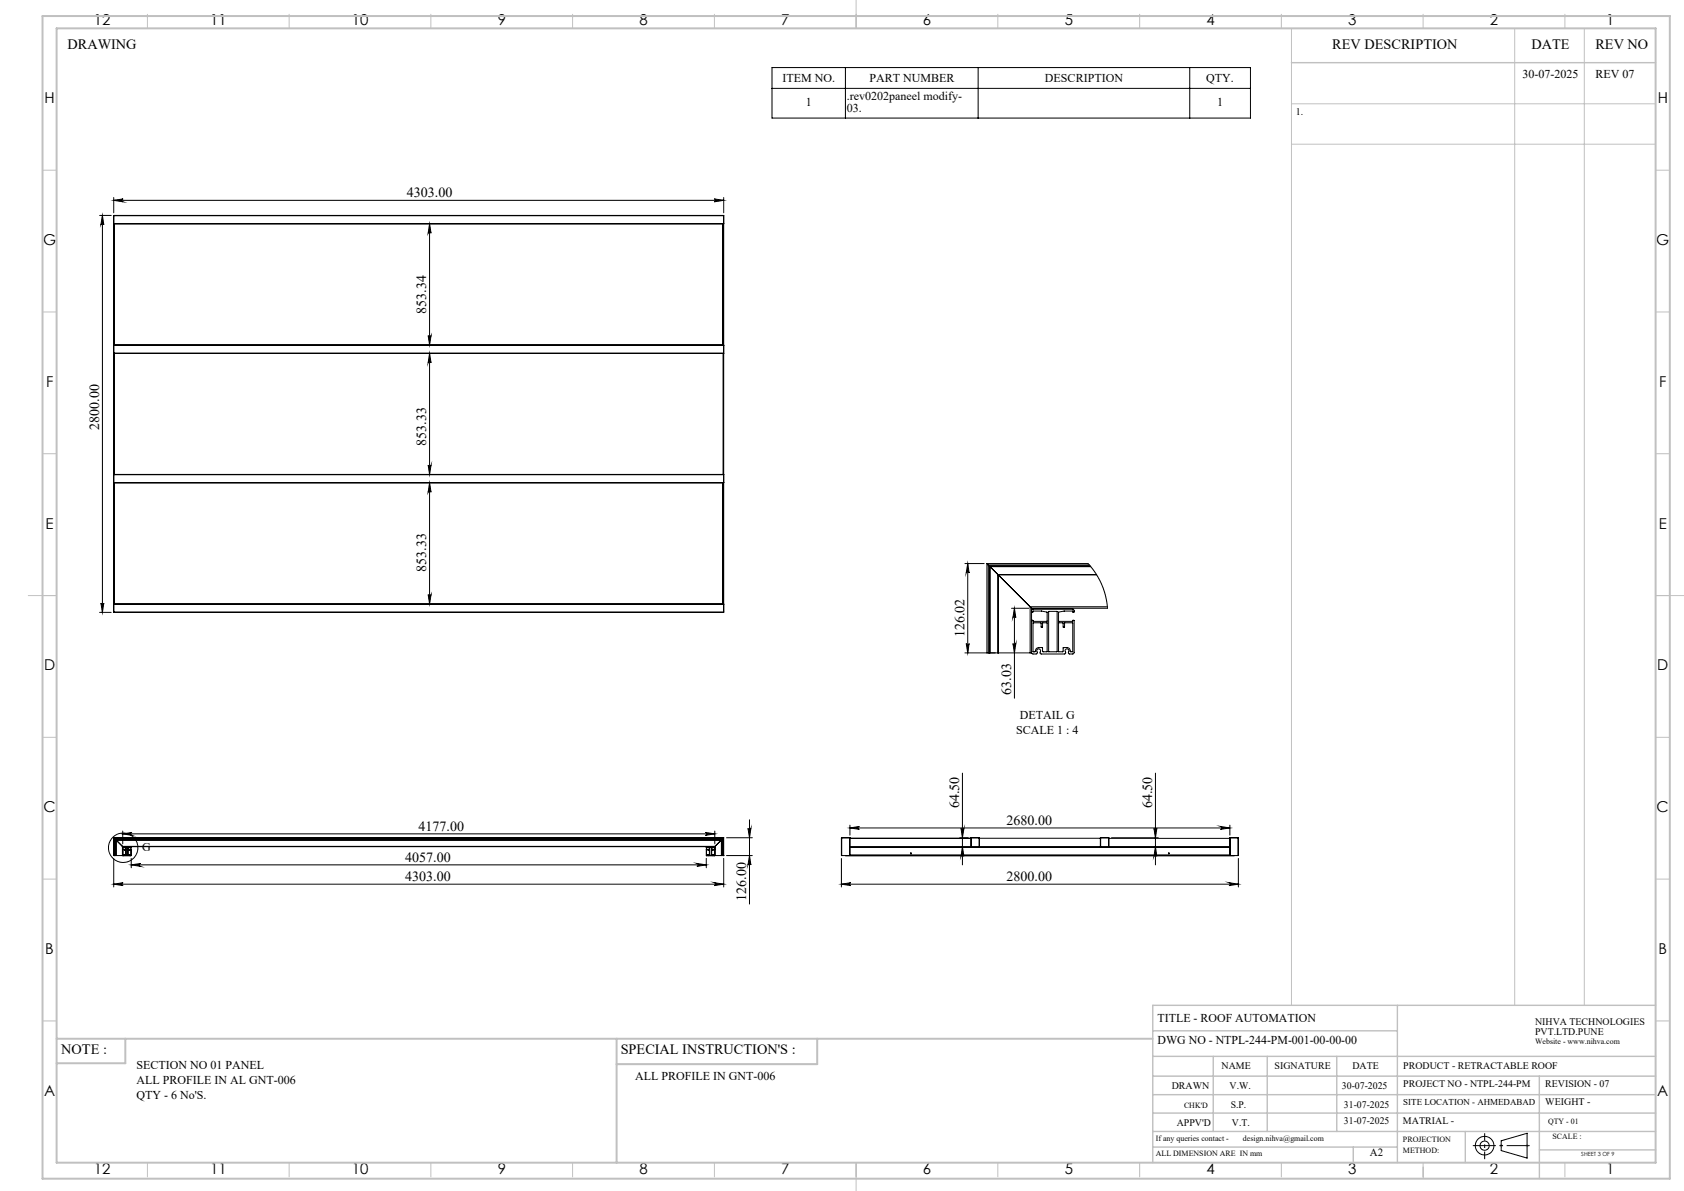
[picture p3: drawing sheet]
<svg xmlns="http://www.w3.org/2000/svg" width="594mm" height="420mm" viewBox="0 0 594 420" stroke-linecap="round" stroke-linejoin="round" font-family="sans-serif">
<g fill="none" stroke="#000" stroke-width=".35">
<path d="M272.3 23.8h168.8v17.8h-168.8zM272.3 31.2h168.8M298.2 23.8v17.8M345 23.8v17.8M419.7 23.8v17.8M35.1 76h4.1M36.1 76v140M36.1 76l.5 3.3a.51 .51 0 0 0-.5-.5 .51 .51 0 0 0-.5 .5zM40.1 78.9l.1 .1M40.1 76.1v2.8M40.1 76.1h215.2M40.1 78.9h215.2"/>
<path d="M40.1 69.7v5.4M40.1 70.6h215.2M40.1 70.6l3.3-.5a.51 .51 0 0 0-.5 .6 .51 .51 0 0 0 .5 .5zM40.2 79v134M40.2 76l215.1 .1M40.2 76l-.1 .1M40.2 79v42.6M40.2 79h215M40.3 79v42.6M151.5 79l.5 3.3a.51 .51 0 0 0-.5-.5 .51 .51 0 0 0-.5 .5zM151.5 79v42.6M252 70.1l3.3 .5-3.3 .6a.51 .51 0 0 0 .5-.5 .51 .51 0 0 0-.5-.6z"/>
<path d="M255.1 79v42.6M255.2 79v134M255.2 79v42.6M255.3 78.9l-.1 .1M255.3 76.1v2.8M255.3 69.7v5.4M151 118.3a.51 .51 0 0 0 .5 .5 .51 .51 0 0 0 .5-.5l-.5 3.3zM40.2 121.6l215.1 .1M40.2 124.6v42.7M40.2 121.6h215M40.2 124.6h215M40.3 124.6v42.7"/>
<path d="M151.5 124.6v42.7M151.5 124.6l.5 3.3a.51 .51 0 0 0-.5-.5 .51 .51 0 0 0-.5 .5zM255.1 124.6v42.7M255.2 121.6l.1 .1M255.2 124.6v42.7M255.3 124.5l-.1 .1M255.3 124.5l-215.1 .1M40.1 170.2l.1 .1M40.1 170.2h215.2M40.2 167.3l-.1 .1M40.2 170.3v42.7M40.2 167.3h215"/>
<path d="M40.2 170.3h215M40.3 170.3v42.7M151 164a.51 .51 0 0 0 .5 .5 .51 .51 0 0 0 .5-.5l-.5 3.3zM151.5 170.3l.5 3.3a.51 .51 0 0 0-.5-.5 .51 .51 0 0 0-.5 .5zM151.5 170.3v42.7M255.1 170.3v42.7M255.2 167.3l-215.1 .1M255.2 170.3v42.7M255.3 170.2l-.1 .1M340.4 198.7h6.7M341.3 198.7v31.5M341.3 198.7l.5 3.4a.51 .51 0 0 0-.5-.5 .51 .51 0 0 0-.5 .5z"/>
<path d="M348.1 198.7h35.7l3 3.9 1.8 3.5 1.5 4.6 .6 3.8h-26.8M348.1 198.7v31.5h.5v-31M348.1 198.7l.5 .5M348.6 199.2l.4 .5M348.6 199.2h35.6M349 199.7l.1 30.5M349 199.7h.1M349 199.7h35.6M349.1 199.7l.1 .1M349.1 199.7v30.5M349.1 199.7h35.6M349.2 199.8l-.1 30.4"/>
<path d="M349.2 199.8l2.8 2.8M349.2 199.8h35.5M35.1 216h4.1M35.6 212.7a.51 .51 0 0 0 .5 .4 .51 .51 0 0 0 .5-.4l-.5 3.3zM40.1 215.8l.1 .2M40.1 213.1v2.7M40.1 215.8h215.2M40.1 213.1h215.2M40.2 213l-.1 .1M40.2 213h215M151 209.7a.51 .51 0 0 0 .5 .4 .51 .51 0 0 0 .5-.4l-.5 3.3zM255.2 213l.1 .1"/>
<path d="M255.3 215.8l-215.1 .2M255.3 213.1v2.7M352 202.6l.1 .1M352 202.6v27.6M352 202.6h34.8M352.1 202.7v27.5M352.1 202.7l11.3 11.3M352.1 202.7h34.7M356.8 214.5h6.1M357.8 214.5l.5 3.3a.51 .51 0 0 0-.5-.5 .51 .51 0 0 0-.5 .5zM357.8 214.5v31.7M363.4 214l.5 .5"/>
<path d="M363.4 214v16.2M363.4 214h27.2M363.9 214.5v15.7h-.5M363.9 215.4l.4-.5h14.2l.3 .3 .1 .6h-.5l-.1-.3h-2.9M364.4 219.6h2.8l.1 1.6 .4-.1 .1-1.5 1.6 .1v10.2h-1.5l-.2-1.5h-1.3a1.8 1.8 0 0 0-1.3 1.5h-.7zM367.3 215.5h-2.9l-.1 .3h-.4M367.3 215.5h.1M367.4 215.5l2 .4v3.2h-4.9l-.2-.4-.4 .1M369.9 215.6l3 .1v14.2h-3zM373.4 219.7l1.6-.1 .1 1.6 .4-.1v-1.5l2.9 .1v10.1l-.8 .1-.1-.3a1.13 1.13 0 0 0-1.1-1.2h-1.4l-.2 1.5-1.4-.1zM375.4 215.5h.1M375.4 215.5l-2 .4 .1 3.2h4.8l.1-.4 .5 .1v11.3l-.3 .5h-1.4a.49 .49 0 0 1-.4-.4 .49 .49 0 0 1 .2-.5 .74 .74 0 0 0-1-.7 .74 .74 0 0 0-.1 1.3l-.4 .3h-8.2l-.4-.3a.8 .8 0 0 0 0-1.1 .8 .8 0 0 0-1-.2l-.2 .7a.51 .51 0 0 1 .2 .6 .51 .51 0 0 1-.4 .3h-1.3l-.3-.5"/>
<path d="M340.8 226.9a.51 .51 0 0 0 .5 .5 .51 .51 0 0 0 .5-.5l-.5 3.3zM352 230.2h.1M352 230.2h-11.6M352.1 230.2h11.3M357.3 226.9a.51 .51 0 0 0 .5 .5 .51 .51 0 0 0 .5-.5l-.5 3.3zM339.5 272.6v32.4M407.6 272.6v32.4M40.1 295.4l.1 6.3M40.1 295.4l.1 .1M40.1 295.4h215.2M40.2 295.5l3 3M40.2 295.5v6.2"/>
<path d="M40.2 295.5h215M40.3 295.6h.1M40.3 295.6v6.1M40.3 295.6h214.8M40.9 296.2h.1M40.9 296.2v5.5M40.9 296.2h213.6M43.2 298.5l.1 .1M43.2 298.5v3.2M43.2 298.5h209M43.3 298.8v.1M43.3 298.7l2.9-.1v.3"/>
<path d="M43.3 299.5h.1M43.3 293.1v4.5M43.3 298.6v3.1M43.3 298.6h208.8M43.3 298.9h.1M43.3 294.1h208.8M43.3 294.1l3.3-.5a.51 .51 0 0 0-.5 .5 .51 .51 0 0 0 .5 .5zM43.4 298.8h.1M43.4 298.8v.1M43.4 299.5h.1M43.4 299.5h.9M43.4 298.8h.6"/>
<path d="M44 298.8h.1M44 298.8l.3 .1M44.3 299.5h.1M44.3 298.9h.1M44.4 298.9v.6M45.2 299.5h.1M45.2 298.9h.1M45.2 298.9v.6M45.2 299.5h1M45.6 298.8h.6M45.6 298.8h.1M45.6 299.9v-.3h.6v2l-.7-.2"/>
<path d="M45.6 299.9l-.1-.3h-.3v2M45.6 299.9h.1M45.6 298.8l-.4 .1M46.2 299.4v.1M46.2 298.8v.1M46.2 298.9h.1M46.2 299.5h.1M46.2 299.4h.1M46.2 299.4v2.4h-.3l-.1-.4-.2 .4h-1.7l-.1-.4-.2 .4-.3-.1M248.8 293.6l3.3 .5-3.3 .5a.51 .51 0 0 0 .5-.5 .51 .51 0 0 0-.5-.5zM249.1 298.8v.1M249.1 298.9h.1"/>
<path d="M249.2 299.5l-.1 2.3h.4l.1-.4 .1 .4h1.8l.1-.4 .1 .4 .4-.1M249.2 298.8v.1M249.2 298.8h.1M249.2 299.5h.1M249.2 298.8h.6M249.8 298.8h.1M249.8 298.8l.4 .1v.6h-1M249.9 299.9l-.1-.3h-.6v2M249.9 299.9h.1M249.9 299.9v-.3h.3v2h-.3v-.2M250.3 298.8h.6v2.8h-.6zM251 298.9h.1"/>
<path d="M251 299.5h.1M251 299.5h1M251 298.9v.6M251.4 298.8h.1M251.4 298.8h.6M251.4 298.8l-.4 .1M252 298.8h.1M252 299.5h.1M252 298.8v.1M252 298.9h.1M252.1 293.1v4.5M252.1 298.8h.1"/>
<path d="M252.1 298.7l-3 .1M252.1 298.6v3.1M252.2 298.5l-.1 .1M252.2 298.5v3.2M254.5 296.2h.1M254.5 296.2v5.5M254.5 296.2l-2.3 2.3M255.1 295.6h.1M255.1 295.6v6.1M255.2 295.5v6.2M255.2 295.5l-.7 .7M255.3 295.4l-.1 .1"/>
<path d="M255.3 295.4l-.1 6.3M256.3 295.4h9.1M263.8 292.1a.51 .51 0 0 0 .6 .5 .51 .51 0 0 0 .5-.5l-.5 3.3zM264.4 289.1v29.7M296.8 295.5l.1 6.2M296.9 295.4l-.1 .1M296.9 295.4h2.8M296.9 295.4v6.3M299.7 295.4l.1 6.3M299.7 295.4l.1 .1M299.8 291v3.5M299.8 292h134"/>
<path d="M299.8 298.6v.1M299.8 295.6h42.7M299.8 298.7h134M299.8 298.6h42.7M299.8 295.5v3.1M299.8 298.7v2.8M299.8 292l3.3-.6a.51 .51 0 0 0-.5 .6 .51 .51 0 0 0 .5 .5zM338.5 295.4h3.1M339 292.1a.51 .51 0 0 0 .5 .5 .51 .51 0 0 0 .5-.5l-.5 3.3zM339.5 298.6l.5 3.4a.51 .51 0 0 0-.5-.5 .51 .51 0 0 0-.5 .5zM342.5 298.6h.1M342.6 295.4l-.1 3.2"/>
<path d="M342.6 295.4h2.8M342.6 298.6h2.8M342.6 295.4v3.2M345.4 295.4l.1 3.2M345.4 298.6h.1M345.4 295.4v3.2M345.5 295.6h42.6M345.5 298.6h42.6M388.1 298.6h.1M388.1 295.5v3.1M388.2 295.4l-.1 .1M388.2 295.4h2.9"/>
<path d="M388.2 298.6h45.6M388.2 295.4v3.2M391.1 295.4h.1M391.1 295.4v3.2M391.1 298.6h.1M391.1 295.6h42.7M392 295.4h16.6M407 292.1a.51 .51 0 0 0 .5 .5 .51 .51 0 0 0 .6-.5l-.5 3.3zM407.6 298.6l.5 3.4a.51 .51 0 0 0-.6-.5 .51 .51 0 0 0-.5 .5zM430.5 291.4l3.3 .6-3.3 .5a.51 .51 0 0 0 .5-.5 .51 .51 0 0 0-.5-.6zM433.8 298.6v.1M433.8 298.7v2.8"/>
<path d="M433.8 291v3.5M433.9 295.4l-.1 3.2M433.9 295.4h2.8M433.9 295.4v6.3M436.7 295.4v6.3M40.1 302.7v10.1M40.1 311.8h215.2M40.1 311.8l3.3-.5a.51 .51 0 0 0-.5 .5 .51 .51 0 0 0 .5 .5zM40.2 301.7h3M40.3 301.7h.1M40.9 301.7h.1M43.2 301.7h.1"/>
<path d="M43.4 301.6h.1M43.4 301.6v-2h.6v.3l.1-.3h.3v2M43.4 301.6l.3-.2 .6 .2M44.3 301.6h.1M44.5 301.6h.1M44.5 301.6v-2.8h.6v2.8M44.5 301.6h.5M45 301.6h.1M45.2 301.6h.1M45.5 301.4v.2h-.3M45.5 301.4h.1M46.3 305l3.3-.5a.51 .51 0 0 0-.5 .5 .51 .51 0 0 0 .5 .5z"/>
<path d="M46.3 302.7v3.3M46.3 305h202.8M245.8 304.5l3.3 .5-3.3 .5a.51 .51 0 0 0 .5-.5 .51 .51 0 0 0-.5-.5zM249.1 302.7v3.3M249.2 301.6h.1M249.9 301.4l-.7 .2M249.9 301.4h.1M250.3 301.6h.1M251 301.6v-2h.4v.3l.1-.3h.5v2M251 301.6h.1M251.4 301.4l-.1 .2h-.3M251.4 301.4l.6 .2"/>
<path d="M251.4 301.4h.1M252 311.3l3.3 .5-3.3 .5a.51 .51 0 0 0 .5-.5 .51 .51 0 0 0-.5-.5zM252 301.6h.1M252.1 301.7h.1M252.2 301.7h3M255.1 301.7h.1M255.3 302.7v10.1M256.3 301.7h9.1M264.4 301.7l.5 3.3a.51 .51 0 0 0-.5-.5 .51 .51 0 0 0-.6 .5zM296.8 302.7v10.1M296.8 311.8h140M296.8 311.8l3.3-.5a.51 .51 0 0 0-.5 .5 .51 .51 0 0 0 .5 .5z"/>
<path d="M298.3 301.7h137M299.8 301.5v.1M299.8 301.5h134M299.8 301.6v.1M321.2 300.9h.2M321.3 300.8v.3M343.5 301.6v.1M344.5 301.6v.1M389.3 301.6v.1M390.2 301.6v.1M412.2 300.9h.2M412.3 300.8v.3"/>
<path d="M433.5 311.3l3.3 .5-3.3 .5a.51 .51 0 0 0 .5-.5 .51 .51 0 0 0-.5-.5zM433.8 301.5v.1M433.8 301.7h.1M433.8 301.6l-136.9 .1M433.8 301.6v.1M433.9 301.7h2.8M436.8 302.7v10.1M529.5 402.3l9.2-2.7v8.8l-9.2-2.7z"/>
<circle cx="43.5" cy="299" r="5.2"/>
<circle cx="321.3" cy="300.9" r=".15"/>
<circle cx="412.3" cy="300.9" r=".14"/>
<circle cx="523.7" cy="404" r="1.62"/>
<circle cx="523.7" cy="404" r="3.3"/>
</g>
<g fill="none" stroke="#c0c0c0" stroke-width=".35">
<path d="M52 5v5M102 5v5M152 5v5M202 5v5M252 5v5M302 0v10M352 5v5M402 5v5M452 5v5M455.5 10v344.5M502 5v5M534.3 10v344.5"/>
<path d="M552 5v5M558.8 10v344.5M455.5 36.6h128.5M455.5 50.9h128.5M15 60h5M584 60h5M15 110h5M584 110h5M15 160h5M584 160h5M10 210h10M584 210h10"/>
<path d="M15 260h5M584 260h5M15 310h5M584 310h5M15 360h5M584 360h5M52 410v5M102 410v5M152 410v5M202 410v5M252 410v5M302 410v10"/>
<path d="M352 410v5M402 410v5M452 410v5M502 410v5M502 411.6v4.1M529 404h1M529.2 403.7l.7 .7M529.5 403.5v1M529.9 403.7l-.7 .7M538.1 404h1.1M538.3 403.7l.7 .7M538.7 403.5v1"/>
<path d="M539 403.7l-.7 .7M552 410v5"/>
</g>
<path d="M519.5 404h20.1" fill="none" stroke="#000" stroke-width=".35" stroke-dasharray="15.2 1.3 1.3 1.3" stroke-dashoffset="7.1" stroke-linecap="butt"/>
<path d="M523.7 408.8v-9.2" fill="none" stroke="#000" stroke-width=".35" stroke-dasharray="15.2 1.3 1.3 1.3" stroke-dashoffset="12.6" stroke-linecap="butt"/>
<g fill="none" stroke="#c0c0c0" stroke-width=".5">
<path d="M455.5 22.1h128.5M492.9 354.5v55.5M584 354.5h-177.4v55.5M406.6 372.5h177.4M406.6 379.5h177.4M406.6 363.5h86.3M428 372.5v26.5M447 372.5v26.5M471.5 372.5v26.5M543 379.5v36.2M406.6 392.5h177.4M406.6 386h177.4"/>
<path d="M406.6 399h177.4M516.9 399v11M406.6 404.5h86.3M477.3 404.5v5.5M543 405.5h41"/>
</g>
<path d="M15 5.7h574v410h-574zM20 10h564v400h-564zM20 366.3h386.6M44.2 366.3v8.6h-24.2M217.5 366.3v43.7M288.3 366.3v9h-70.8" fill="none" stroke="#c0c0c0" stroke-width=".7"/>
<g fill="#000">
<path d="M40.1 70.6l3.3-.5a.51 .51 0 0 0-.5 .6 .51 .51 0 0 0 .5 .5zM252 70.1l3.3 .5-3.3 .6a.51 .51 0 0 0 .5-.5 .51 .51 0 0 0-.5-.6z"/>
<path d="M151.5 79l.5 3.3a.51 .51 0 0 0-.5-.5 .51 .51 0 0 0-.5 .5zM151 118.3a.51 .51 0 0 0 .5 .5 .51 .51 0 0 0 .5-.5l-.5 3.3z"/>
<path d="M151.5 170.3l.5 3.3a.51 .51 0 0 0-.5-.5 .51 .51 0 0 0-.5 .5zM151 209.7a.51 .51 0 0 0 .5 .4 .51 .51 0 0 0 .5-.4l-.5 3.3z"/>
<path d="M35.6 212.7a.51 .51 0 0 0 .5 .4 .51 .51 0 0 0 .5-.4l-.5 3.3zM36.1 76l.5 3.3a.51 .51 0 0 0-.5-.5 .51 .51 0 0 0-.5 .5z"/>
<path d="M263.8 292.1a.51 .51 0 0 0 .6 .5 .51 .51 0 0 0 .5-.5l-.5 3.3zM264.4 301.7l.5 3.3a.51 .51 0 0 0-.5-.5 .51 .51 0 0 0-.6 .5zM151.5 124.6l.5 3.3a.51 .51 0 0 0-.5-.5 .51 .51 0 0 0-.5 .5zM151 164a.51 .51 0 0 0 .5 .5 .51 .51 0 0 0 .5-.5l-.5 3.3zM341.3 198.7l.5 3.4a.51 .51 0 0 0-.5-.5 .51 .51 0 0 0-.5 .5zM340.8 226.9a.51 .51 0 0 0 .5 .5 .51 .51 0 0 0 .5-.5l-.5 3.3zM357.8 214.5l.5 3.3a.51 .51 0 0 0-.5-.5 .51 .51 0 0 0-.5 .5zM357.3 226.9a.51 .51 0 0 0 .5 .5 .51 .51 0 0 0 .5-.5l-.5 3.3z"/>
<path d="M339 292.1a.51 .51 0 0 0 .5 .5 .51 .51 0 0 0 .5-.5l-.5 3.3zM339.5 298.6l.5 3.4a.51 .51 0 0 0-.5-.5 .51 .51 0 0 0-.5 .5zM407 292.1a.51 .51 0 0 0 .5 .5 .51 .51 0 0 0 .6-.5l-.5 3.3zM407.6 298.6l.5 3.4a.51 .51 0 0 0-.6-.5 .51 .51 0 0 0-.5 .5z"/>
<path d="M40.1 311.8l3.3-.5a.51 .51 0 0 0-.5 .5 .51 .51 0 0 0 .5 .5zM252 311.3l3.3 .5-3.3 .5a.51 .51 0 0 0 .5-.5 .51 .51 0 0 0-.5-.5zM43.3 294.1l3.3-.5a.51 .51 0 0 0-.5 .5 .51 .51 0 0 0 .5 .5zM248.8 293.6l3.3 .5-3.3 .5a.51 .51 0 0 0 .5-.5 .51 .51 0 0 0-.5-.5zM296.8 311.8l3.3-.5a.51 .51 0 0 0-.5 .5 .51 .51 0 0 0 .5 .5zM433.5 311.3l3.3 .5-3.3 .5a.51 .51 0 0 0 .5-.5 .51 .51 0 0 0-.5-.5zM299.8 292l3.3-.6a.51 .51 0 0 0-.5 .6 .51 .51 0 0 0 .5 .5zM430.5 291.4l3.3 .6-3.3 .5a.51 .51 0 0 0 .5-.5 .51 .51 0 0 0-.5-.6z"/>
<path d="M245.8 304.5l3.3 .5-3.3 .5a.51 .51 0 0 0 .5-.5 .51 .51 0 0 0-.5-.5zM46.3 305l3.3-.5a.51 .51 0 0 0-.5 .5 .51 .51 0 0 0 .5 .5z"/>
</g>
<g font-size="5.3">
<text x="33.1" y="8.9">12</text>
<text x="74.1" y="8.9">11</text>
<text x="124.1" y="8.9">10</text>
<text x="175.6" y="8.9">9</text>
<text x="225.6" y="8.9">8</text>
<text x="275.6" y="8.9">7</text>
<text x="325.6" y="8.9">6</text>
<text x="375.6" y="8.9">5</text>
<text x="425.6" y="8.9">4</text>
<text x="475.6" y="8.9">3</text>
<text x="525.6" y="8.9">2</text>
<text x="566.6" y="8.9">1</text>
<text x="15.7" y="36.4">H</text>
<text x="584.7" y="36.4">H</text>
<text x="15.2" y="86.4">G</text>
<text x="584.2" y="86.4">G</text>
<text x="16.2" y="136.4">F</text>
<text x="585.2" y="136.4">F</text>
<text x="16.1" y="186.4">E</text>
<text x="585.1" y="186.4">E</text>
<text x="15.5" y="236.4">D</text>
<text x="584.5" y="236.4">D</text>
<text x="15.4" y="286.4">C</text>
<text x="584.4" y="286.4">C</text>
<text x="16" y="336.4">B</text>
<text x="585" y="336.4">B</text>
<text x="15.5" y="386.4">A</text>
<text x="584.5" y="386.4">A</text>
<text x="33.1" y="413.9">12</text>
<text x="74.1" y="413.9">11</text>
<text x="124.1" y="413.9">10</text>
<text x="175.6" y="413.9">9</text>
<text x="225.6" y="413.9">8</text>
<text x="275.6" y="413.9">7</text>
<text x="325.6" y="413.9">6</text>
<text x="375.6" y="413.9">5</text>
<text x="425.6" y="413.9">4</text>
<text x="475.6" y="413.9">3</text>
<text x="525.6" y="413.9">2</text>
<text x="566.6" y="413.9">1</text>
</g>
<g font-size="5">
<text x="23.8" y="17.2">DRAWING</text>
<text x="470" y="17.4">REV DESCRIPTION</text>
<text x="540.2" y="17.4">DATE</text>
<text x="562.8" y="17.4">REV NO</text>
<text x="21.6" y="371.8">NOTE :</text>
<text x="218.9" y="371.8">SPECIAL INSTRUCTION'S :</text>
</g>
<g font-size="4.9">
<text x="143.5" y="69.5">4303.00</text>
<text x="150.4" y="110.6" transform="rotate(-90 150.4 110.6)">853.34</text>
<text x="35" y="151.5" transform="rotate(-90 35 151.5)">2800.00</text>
<text x="150.4" y="157.2" transform="rotate(-90 150.4 157.2)">853.33</text>
<text x="150.4" y="201.6" transform="rotate(-90 150.4 201.6)">853.33</text>
<text x="340.2" y="224.7" transform="rotate(-90 340.2 224.7)">126.02</text>
<text x="356.6" y="245" transform="rotate(-90 356.6 245)">63.03</text>
<text x="338.3" y="285" transform="rotate(-90 338.3 285)">64.50</text>
<text x="406.4" y="285" transform="rotate(-90 406.4 285)">64.50</text>
<text x="147.7" y="292.9">4177.00</text>
<text x="355.1" y="290.8">2680.00</text>
<text x="142.9" y="303.8">4057.00</text>
<text x="142.9" y="310.6">4303.00</text>
<text x="355.1" y="310.6">2800.00</text>
<text x="263.2" y="317.6" transform="rotate(-90 263.2 317.6)">126.00</text>
</g>
<g font-size="4.2">
<text x="276" y="29">ITEM NO.</text>
<text x="306.6" y="29">PART NUMBER</text>
<text x="368.6" y="29">DESCRIPTION</text>
<text x="425.5" y="29">QTY.</text>
<text x="537.1" y="27.6">30-07-2025</text>
<text x="562.8" y="27.6">REV 07</text>
<text x="298.7" y="35.4">.rev0202paneel modify-</text>
<text x="284.2" y="37.5">1</text>
<text x="298.7" y="39.6">03.</text>
<text x="429.3" y="37.5">1</text>
<text x="359.7" y="253.6">DETAIL G</text>
<text x="358.4" y="258.8">SCALE 1 : 4</text>
<text x="50.1" y="300.2">G</text>
<text x="408.3" y="360.3">TITLE - ROOF AUTOMATION</text>
<text x="408.3" y="368.2">DWG NO - NTPL-244-PM-001-00-00-00</text>
<text x="48.1" y="377.1">SECTION NO 01 PANEL</text>
<text x="48.1" y="382.4">ALL PROFILE IN AL GNT-006</text>
<text x="224.1" y="380.8">ALL PROFILE IN GNT-006</text>
<text x="48.1" y="387.6">QTY - 6 No'S.</text>
</g>
<text font-size="3.9" x="483.2" y="407.7">A2</text>
<g font-size="3.5">
<text x="457" y="40.6">1.</text>
<text x="541.5" y="361.3">NIHVA TECHNOLOGIES</text>
<text x="541.5" y="364.9">PVT.LTD.PUNE</text>
<text x="430.9" y="377">NAME</text>
<text x="449.6" y="377">SIGNATURE</text>
<text x="477" y="377">DATE</text>
<text x="495" y="377">PRODUCT - RETRACTABLE ROOF</text>
<text x="495" y="383.3">PROJECT NO - NTPL-244-PM</text>
<text x="545.1" y="383.3">REVISION - 07</text>
<text x="413.3" y="384.1">DRAWN</text>
<text x="433.7" y="384.1">V.W.</text>
<text x="473.3" y="384.1">30-07-2025</text>
<text x="545.1" y="389.8">WEIGHT -</text>
<text x="434.1" y="390.6">S.P.</text>
<text x="474.1" y="390.6">31-07-2025</text>
<text x="415.1" y="396.9">APPV'D</text>
<text x="434.6" y="396.9">V.T.</text>
<text x="474.1" y="396.5">31-07-2025</text>
<text x="494.8" y="396.5">MATRIAL -</text>
</g>
<text font-size="3.2" x="495" y="389.6">SITE LOCATION - AHMEDABAD</text>
<g font-size="2.8">
<text x="541.5" y="368.3">Website - www.nihva.com</text>
<text x="417.6" y="390.6">CHK'D</text>
<text x="546.1" y="396.5">QTY - 01</text>
<text x="547.6" y="401.7">SCALE :</text>
<text x="407.7" y="402.2">If any queries contact -</text>
<text x="407.7" y="407.7">ALL DIMENSION ARE IN mm</text>
<text x="438.4" y="402.2">design.nihva@gmail.com</text>
<text x="494.8" y="402.7">PROJECTION</text>
<text x="494.8" y="406.5">METHOD:</text>
</g>
<text font-size="2" x="557.8" y="407.8">SHEET 3 OF 9</text>
</svg>
